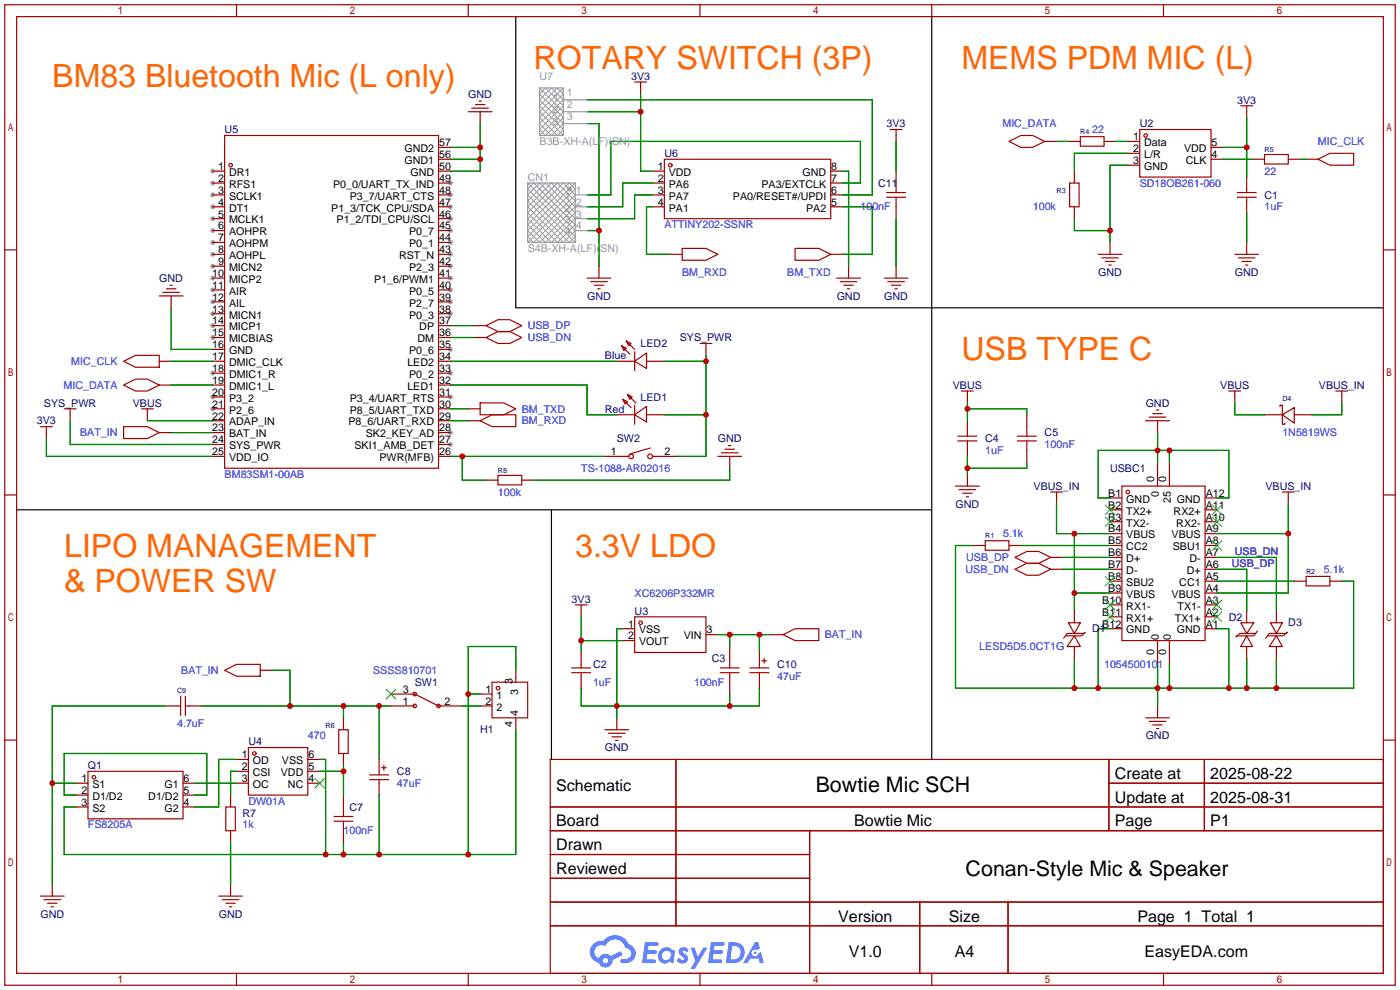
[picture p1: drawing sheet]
<svg xmlns="http://www.w3.org/2000/svg" width="299mm" height="212mm" viewBox="0 0 299 212" stroke-linecap="round" stroke-linejoin="round" font-family="sans-serif">
<g fill="#999">
<circle cx="45.5" cy="36.6" r=".51"/>
<circle cx="45.5" cy="39.1" r=".51"/>
<circle cx="45.5" cy="41.7" r=".51"/>
<circle cx="45.5" cy="44.2" r=".51"/>
<circle cx="45.5" cy="46.7" r=".51"/>
<circle cx="45.5" cy="49.3" r=".51"/>
<circle cx="45.5" cy="51.8" r=".51"/>
<circle cx="45.5" cy="54.4" r=".51"/>
<circle cx="45.5" cy="56.9" r=".51"/>
<circle cx="45.5" cy="59.4" r=".51"/>
<circle cx="45.5" cy="62" r=".51"/>
<circle cx="45.5" cy="64.5" r=".51"/>
<circle cx="45.5" cy="67.1" r=".51"/>
<circle cx="45.5" cy="69.6" r=".51"/>
<circle cx="45.5" cy="72.1" r=".51"/>
<circle cx="45.5" cy="79.8" r=".51"/>
<circle cx="45.5" cy="84.8" r=".51"/>
<circle cx="45.5" cy="87.4" r=".51"/>
<circle cx="96.3" cy="95" r=".51"/>
<circle cx="96.3" cy="92.5" r=".51"/>
<circle cx="96.3" cy="84.8" r=".51"/>
<circle cx="96.3" cy="79.8" r=".51"/>
<circle cx="96.3" cy="74.7" r=".51"/>
<circle cx="96.3" cy="67.1" r=".51"/>
<circle cx="96.3" cy="64.5" r=".51"/>
<circle cx="96.3" cy="62" r=".51"/>
<circle cx="96.3" cy="59.4" r=".51"/>
<circle cx="96.3" cy="56.9" r=".51"/>
<circle cx="96.3" cy="54.4" r=".51"/>
<circle cx="96.3" cy="51.8" r=".51"/>
<circle cx="96.3" cy="49.3" r=".51"/>
<circle cx="96.3" cy="46.7" r=".51"/>
<circle cx="96.3" cy="44.2" r=".51"/>
<circle cx="96.3" cy="41.7" r=".51"/>
<circle cx="96.3" cy="39.1" r=".51"/>
</g>
<g fill="none" stroke="#a10000" stroke-width=".25">
<path d="M1 1h297.2v209.6h-297.2zM3.6 3.6h292.1v204.4h-292.1zM50.5 1v2.6M100.1 1v2.6M149.6 1v2.6M199.1 1v2.6M248.7 1v2.6M1 53.4h2.6M295.7 53.4h2.5M1 105.8h2.6M295.7 105.8h2.5M1 158.2h2.6"/>
<path d="M295.7 158.2h2.5M117.6 162.3h178.1v45.7h-178.1zM117.6 172.5h178.1M117.6 177.5h178.1M144.5 162.3v35.6M173 177.5v30.5M237 162.3v15.2M237 167.4h58.7M257.4 162.3v15.2M117.6 182.6h55.4M117.6 192.8h178.1M117.6 187.7h55.4"/>
<path d="M117.6 197.9h178.1M196.6 192.8v15.2M215.4 192.8v15.2M50.5 208v2.6M100.1 208v2.6M149.6 208v2.6M199.1 208v2.6M248.7 208v2.6"/>
</g>
<g fill="#5487ff">
<path d="M145.3 202.7a1.3 1.3 0 0 1 1.9 .3l-.4 .6a.54 .54 0 0 0-.9-.2l.1 .2a1.34 1.34 0 0 1 .9 1.8 1.47 1.47 0 0 1-2.3-.1l.5-.6 .8 .5a.31 .31 0 0 0 .4-.3 .31 .31 0 0 0-.3-.4 1.12 1.12 0 0 1-.7-1.8z"/>
<path d="M147.6 202.5h.9l.6 2 1.2-2h.9l-2.7 4.6h-.9l1-1.7z"/>
<path d="M137.8 201.4h1.7a1.31 1.31 0 0 1 1.2 .2 .4 .4 0 0 1-.3 .5l-1.8 .1-.1 .9h1.6a.4 .4 0 0 1 .4 .4 .4 .4 0 0 1-.5 .4h-1.6l-.2 1.2h1.4a.46 .46 0 0 1 .5 0 .46 .46 0 0 1 .1 .5l-.4 .2h-2.6z"/>
<path d="M151.9 201.4h1.7a1.32 1.32 0 0 1 1.2 .2 .39 .39 0 0 1-.3 .5l-1.8 .1-.1 .9h1.6a.4 .4 0 0 1 .4 .4 .4 .4 0 0 1-.4 .4h-1.7l-.2 1.2h1.4a.46 .46 0 0 1 .5 0 .46 .46 0 0 1 .1 .5l-.4 .2h-2.6z"/>
<path d="M161.3 201.4h.8l.3 1.3-.6 .4a.75 .75 0 0 0-1.1 .3 .75 .75 0 0 0 .5 1 .75 .75 0 0 0 .9-.7l.5-.2 .6 2.3h-.8l-.3-.9h-1.8l-.5 .9h-1z"/>
<path d="M155.7 201.4l-.6 4.4h1.5a2.27 2.27 0 0 0 2.6-2.2 2.27 2.27 0 0 0-2.7-2.2zM156.5 202.1a1.5 1.5 0 0 1 1.8 1.6 1.5 1.5 0 0 1-1.9 1.4h-.3z"/>
<path d="M141.2 203a1.6 1.6 0 0 0-.3 2.3 1.6 1.6 0 0 0 2.3 .2l.7 .3 .3-2.4-.1-.3-.5-.1a1.58 1.58 0 0 0-2.4 0zM141.8 203.5a.98 .98 0 0 1 1.6 .4 .98 .98 0 0 1-1.1 1.3 .94 .94 0 0 1-.9-.7 .94 .94 0 0 1 .4-1z"/>
<path d="M126.8 201.8a2.37 2.37 0 0 0 1.1 4 1.54 1.54 0 0 0 1.8 1 1.54 1.54 0 0 0 1.2-1.6l2.2-1.1-.5-.8-2 1a1.57 1.57 0 0 0-2.7 .5 1.5 1.5 0 0 1-.7-2.1 1.5 1.5 0 0 1 2.2-.5 2.23 2.23 0 0 1 2.3-1.4 2.23 2.23 0 0 1 2 1.8 1.16 1.16 0 0 1 1.2 1.1 1.16 1.16 0 0 1-1.1 1.2h-.7a.47 .47 0 0 0-.5 .4 .47 .47 0 0 0 .4 .5 2.17 2.17 0 0 0 2.5-.9 2.17 2.17 0 0 0-.3-2.7l-.8-.4a3.2 3.2 0 0 0-5.5-.7l-1.1 .1zM128.8 205.3a.6 .6 0 0 1 1.2 0 .6 .6 0 0 1-1.2 0z"/>
<circle cx="161.4" cy="203.6" r=".28"/>
</g>
<g fill="none" stroke="#a10000" stroke-width=".25">
<path d="M135.6 17.5h2.6M136.9 17.5v2.6M45.5 36.6h2.5M45.5 39.1h2.5M48 29h45.7v71.1h-45.7zM93.7 34h2.6M93.7 31.5h2.6M93.7 36.6h2.6M93.7 39.1h2.6M100.1 23.9h5.1M100.8 23.1h3.6M101.6 22.4h2"/>
<path d="M102.4 21.6h.5M102.6 23.9v2.5M139.4 36.6h2.6M139.4 39.1h2.6M142 34h35.5v12.7h-35.5zM177.5 36.6h2.6M177.5 39.1h2.6M190.2 27.7h2.6M191.5 27.7v2.5M191.5 36.6v4.5M215.6 30.2l2.6-1.2h2.5l2.6 1.2-2.6 1.3h-2.5zM223.3 30.2h2.5"/>
<path d="M228.3 30.2h2.6M228.6 39.1h2v5.1h-2zM229.6 36.6v2.5M230.9 29.2h5.1v2h-5.1zM236 30.2h2.5M241 30.2h2.6M241 32.8h2.6M241 35.3h2.6M243.6 27.7h15.2v10.1h-15.2zM258.8 34h2.6M258.8 31.5h2.6M265.2 22.6h2.5"/>
<path d="M266.4 22.6v2.5M266.4 37.8v3.3M267.7 34h2.6M270.3 33h5v2.1h-5zM275.3 34h2.6M279.1 34h2.6M281.7 34l2.5-1.2h5.1v2.5h-5.1zM45.5 54.4h2.5M45.5 41.7h2.5M45.5 44.2h2.5M45.5 46.7h2.5M45.5 49.3h2.5"/>
<path d="M45.5 51.8h2.5M45.5 56.9h2.5M45.5 59.4h2.5M93.7 54.4h2.6M93.7 41.7h2.6M93.7 44.2h2.6M93.7 46.7h2.6M93.7 49.3h2.6M93.7 51.8h2.6M93.7 56.9h2.6M93.7 59.4h2.6M125.5 59.4h5.1"/>
<path d="M128 56.9v2.5M139.4 41.7h2.6M139.4 44.2h2.6M143.3 54.4h2.5M145.8 53.1h5.1l2.5 1.3-2.5 1.2h-5.1zM169.9 53.1h5.1l2.5 1.3-2.5 1.2h-5.1zM177.5 54.4h2.6M177.5 41.7h2.6M177.5 44.2h2.6M178.8 59.4h5.1M181.4 56.9v2.5M189 59.4h5.1"/>
<path d="M189.5 42.2h4M189.5 41.1h4M191.5 42.2v4.5M191.5 56.9v2.5M229.6 44.2v2.5M234.7 54.4h5.1M235.5 55.1h3.5M236.2 55.9h2.1M237 56.6h.5M237.2 51.8v2.6M263.9 54.4h5.1M264.4 42.2h4.1"/>
<path d="M264.4 41.1h4.1M264.7 55.1h3.5M265.4 55.9h2.1M266.2 56.6h.5M266.4 42.2v3.3M266.4 51.8v2.6M26.4 77.2l2.6-1.3h5v2.6h-5zM34 77.2h2.6M34 63.2h5.1M34.8 62.5h3.6M35.6 61.7h2M36.3 61h.5"/>
<path d="M36.6 63.2v2.6M45.5 69.6h2.5M45.5 72.1h2.5M45.5 77.2h2.5M45.5 62h2.5M45.5 64.5h2.5M45.5 67.1h2.5M45.5 74.7h2.5M45.5 79.8h2.5M93.7 69.6h2.6M93.7 72.1h2.6M93.7 77.2h2.6"/>
<path d="M93.7 62h2.6M93.7 64.5h2.6M93.7 67.1h2.6M93.7 74.7h2.6M93.7 79.8h2.6M101.3 69.6h2.6M101.3 72.1h2.6M103.9 69.6l2.5-1.3h2.6l2.5 1.3-2.5 1.3h-2.6zM103.9 72.1l2.5-1.2h2.6l2.5 1.2-2.5 1.3h-2.6zM126.2 60.2h3.6M127 61h2M127.8 61.7h.5"/>
<path d="M131.8 77.2h3.8M132.8 73.9l1.1 .5-.6 .5zM132.8 73.9l1.8 1.8M133.9 72.9l1 .5-.5 .5zM133.9 72.9l1.7 1.8M135.6 77.2l2.6-1.8v3.3zM135.6 75.2v4M138.2 77.2h3.8M149.6 73.4h2.5M150.9 73.4v2.5M179.6 60.2h3.5M180.3 61h2.1"/>
<path d="M181.1 61.7h.5M189.7 60.2h3.6M190.5 61h2M191.3 61.7h.5M8.6 91.2h2.6M9.9 91.2v2.5M13.7 87.4h2.6M15 87.4v2.5M26.4 82.3l2.6-1.3h2.5l2.5 1.3-2.5 1.3h-2.5zM26.4 91.2h5.1l2.5 1.3-2.5 1.2h-5.1zM30.2 87.4h2.6M31.5 87.4v2.5"/>
<path d="M34 82.3h2.6M34 92.5h2.6M45.5 89.9h2.5M45.5 87.4h2.5M45.5 82.3h2.5M45.5 92.5h2.5M45.5 97.5h2.5M45.5 84.8h2.5M45.5 95h2.5M93.7 89.9h2.6M93.7 87.4h2.6M93.7 82.3h2.6"/>
<path d="M93.7 92.5h2.6M93.7 97.5h2.6M93.7 84.8h2.6M93.7 95h2.6M100.1 89.9h2.5M100.1 87.4h2.5M102.6 89.9l2.6-1.3h5v2.6h-5zM102.6 86.1h5.1l2.5 1.3-2.5 1.2h-5.1zM129.3 97.5h5.1M131.8 88.6h3.8M133.1 85.3l1 .6-.5 .5zM133.1 85.3l1.8 1.8"/>
<path d="M134.1 84.3l1 .5-.5 .5zM134.1 84.3l1.8 1.8M135.6 88.6l2.6-1.7v3.3zM135.6 86.6v4.1M138.2 88.6h3.8M138.9 95.8l-4.3 1.2M139.4 97.5h5.1M153.4 97.5h5.1M154.2 96.8h3.5M154.9 96h2.1M155.7 95.2h.5M156 97.5v2.6"/>
<path d="M204.7 94.2h4.1M204.7 93.2h4.1M205.5 83.6h2.5M206.8 83.6v2.5M206.8 89.9v3.3M206.8 94.2v3.3M217.4 94.2h4.1M217.4 93.2h4.1M219.5 88.6v4.6M219.5 94.2v4.6M244.9 89.9h5M245.6 89.2h3.6"/>
<path d="M246.4 88.4h2M247.1 87.6h.5M247.4 89.9v2.6M247.4 98.8v5.1M249.9 98.8v5.1M262.6 83.6h2.6M263.9 83.6v2.5M270.3 88.6h3.8M273.6 86.9v-.3h.5v4.1h.5v-.3M274.1 88.6l2.5-1.5v3.3zM276.6 88.6h3.8M285.5 83.6h2.5"/>
<path d="M286.8 83.6v2.5M103.9 102.6h2.5M106.4 101.6h5.1v2h-5.1zM111.5 102.6h2.5M204.2 103.9h5.1M205 104.6h3.5M205.7 105.4h2.1M206.5 106.2h.5M206.8 101.3v2.6M208 116.6h2.6M210.6 115.6h5v2h-5zM215.6 116.6h2.6"/>
<path d="M216.9 119.1l2.6-1.2h2.5l2.5 1.2-2.5 1.3h-2.5zM224.5 119.1h2.6M224.5 105.2h2.6M225.8 105.2v2.5M237.2 106.4h2.6M237.2 109h2.6M237.2 111.5h2.6M237.2 114h2.6M237.2 116.6h2.6M237.2 119.1h2.6M239.8 103.9h17.8v33h-17.8zM257.6 106.4h2.5"/>
<path d="M257.6 109h2.5M257.6 111.5h2.5M257.6 114h2.5M257.6 116.6h2.5M257.6 119.1h2.5M274.1 105.2h2.5M275.3 105.2v2.5M122.9 129.3h2.6M124.2 129.3v2.5M124.2 139.4v3.3M133.1 134.4h2.5M133.1 136.9h2.5"/>
<path d="M135.6 131.8h15.3v7.6h-15.3zM150.9 135.6h2.5M156 138.2v4.5M162.3 139.4v3.3M164.8 135.6h2.6M167.4 135.6l2.5-1.2h5.1v2.5h-5.1zM216.9 121.7l2.6-1.3h2.5l2.5 1.3-2.5 1.2h-2.5zM224.5 121.7h2.6M228.3 133.1h2.6l-1.3 2.3zM229.6 135.9l1.3 2.3h-2.8zM229.6 130.6v2.5M229.6 138.2v2.5"/>
<path d="M231.4 135.4h-3.3l-.8 1M231.6 135.4l.3-.3-.8 .8h-3.3M237.2 121.7h2.6M237.2 124.2h2.6M237.2 126.7h2.6M237.2 129.3h2.6M237.2 131.8h2.6M237.2 134.4h2.6M247.4 136.9v5.1M249.9 136.9v5.1M257.6 121.7h2.5M257.6 124.2h2.5"/>
<path d="M257.6 126.7h2.5M257.6 129.3h2.5M257.6 131.8h2.5M257.6 134.4h2.5M265.2 133.1h2.8l-1.6 2.3zM266.4 135.9l1.3 2.3h-2.5zM266.4 130.6v2.5M266.4 138.2v2.5M268.2 135.4h-3.3l-.7 .7 .2-.2M268.7 134.9l-.7 1h-3.3M271.5 133.1h2.6l-1.3 2.3zM272.8 135.9l1.3 2.3h-2.8z"/>
<path d="M272.8 130.6v2.5M272.8 138.2v2.5M274.6 135.4h-3.3l-.8 1M274.8 135.4l.3-.3-.8 .8h-3.3M276.6 124.2h2.5M279.1 123.2h5.1v2h-5.1zM284.2 124.2h2.6M35.3 150.9h3.3M38.6 148.8v4.1M39.6 150.9h3.3M39.6 148.8v4.1M48 143.3l2.5-1.3h5.1v2.5h-5.1z"/>
<path d="M53.1 159.8h12.7v10.1h-12.7zM55.6 143.3h2.6M72.4 156h2v5h-2zM73.4 153.4v2.6M83.6 148.3h5l5.1 2.6h5.1M83.6 150.9h5M102.6 148.3h2.6M102.6 150.9h2.6M105.2 145.8h7.6v7.6h-7.6zM110.2 143.3v2.5M110.2 153.4v2.6M122.2 143.8h4"/>
<path d="M122.2 142.7h4M124.2 143.8v3.3M129.3 156h5.1M130 156.7h3.6M130.8 157.5h2M131.6 158.2h.5M131.8 153.4v2.6M153.9 143.8h4.1M153.9 142.7h4.1M156 143.8v4.5M160.3 143.8h4M160.3 142.7h4"/>
<path d="M162.3 143.8v3.3M162.8 141.2h1M163.3 140.7v1M244.9 153.4h5M245.6 154.2h3.6M246.4 154.9h2M247.1 155.7h.5M247.4 150.9v2.5M16.3 167.4h2.5M16.3 169.9h2.5M16.3 172.5h2.5M18.8 164.8h20.3v10.2h-20.3z"/>
<path d="M39.1 167.4h2.6M39.1 169.9h2.6M39.1 172.5h2.6M48.3 172.5h2v5h-2zM49.3 169.9v2.6M49.3 177.5v2.6M50.5 162.3h2.6M50.5 164.8h2.6M50.5 167.4h2.6M65.8 162.3h2.5M65.8 164.8h2.5M65.8 167.4h2.5"/>
<path d="M71.4 174.5h4M71.4 175.5h4M73.4 161v2.6M73.4 169.9v4.6M73.4 175.5v4.6M79 165.6h4.1M79 166.6h4.1M81 162.3v3.3M81 166.6v3.3M81.5 164.1h1M82 163.6v1M8.6 191.5h5.1"/>
<path d="M9.4 192.3h3.6M10.2 193h2M10.9 193.8h.5M11.2 189v2.5M46.7 191.5h5.1M47.5 192.3h3.6M48.3 193h2M49 193.8h.5M49.3 189v2.5"/>
<circle cx="49.3" cy="35.3" r=".38"/>
<circle cx="143.3" cy="35.3" r=".38"/>
<circle cx="244.9" cy="29" r=".38"/>
<circle cx="134.9" cy="97.5" r=".51"/>
<circle cx="138.9" cy="97.5" r=".51"/>
<circle cx="241" cy="105.2" r=".38"/>
<circle cx="136.9" cy="133.1" r=".38"/>
<circle cx="88.6" cy="148.3" r=".38"/>
<circle cx="88.6" cy="150.9" r=".38"/>
<circle cx="93.7" cy="150.9" r=".38"/>
<circle cx="106.4" cy="147.1" r=".38"/>
<circle cx="20.1" cy="166.1" r=".38"/>
<circle cx="54.4" cy="161" r=".38"/>
</g>
<g fill="none" stroke="#3c3" stroke-width=".25">
<path d="M236.2 107.9l2.1 2.1M236.2 110.5l2.1 2M238.3 107.9l-2.1 2.1M238.3 110.5l-2.1 2M259.1 115.6l2 2M259.1 110.5l2 2M259.1 107.9l2 2.1M261.1 115.6l-2 2M261.1 110.5l-2 2M261.1 107.9l-2 2.1M236.2 123.2l2.1 2M236.2 128.3l2.1 2"/>
<path d="M236.2 130.8l2.1 2M238.3 123.2l-2.1 2M238.3 128.3l-2.1 2M238.3 130.8l-2.1 2M259.1 130.8l2 2M259.1 128.3l2 2M261.1 130.8l-2 2M261.1 128.3l-2 2M82.5 147.3l2.1 2.1M84.6 147.3l-2.1 2.1M67.3 166.4l2 2M69.3 166.4l-2 2"/>
</g>
<g fill="none" stroke="#008700" stroke-width=".25">
<path d="M96.3 34h6.3M96.3 31.5h6.3M102.6 26.4v10.2h-6.3M125.5 26.4h2.5v30.5M125.5 21.3h60.9v20.4h-6.3M125.5 23.9h11.4M136.9 20.1v16.5h2.5M139.4 39.1h-6.3v5.1h-7.6M180.1 36.6h1.3v20.3M180.1 39.1h3.8v-8.9h-53.3v11.5h-5.1M191.5 30.2v6.4M225.8 30.2h2.5"/>
<path d="M238.5 30.2h2.5M241 32.8h-11.4v3.8M241 35.3h-3.8v16.5M261.4 34h6.3M261.4 31.5h5M266.4 25.1v12.7M277.9 34h1.2M125.5 49.3h2.5M139.4 44.2h-1.2v10.2h5.1M139.4 41.7h-3.8v5h-10.1M180.1 44.2h6.3v10.2h-6.3M191.5 46.7v10.2"/>
<path d="M229.6 46.7v2.6h7.6M266.4 45.5v6.3M36.6 65.8v8.9h8.9M36.6 77.2h8.9M96.3 69.6h5M96.3 72.1h5M96.3 77.2h35.5M142 77.2h8.9M150.9 75.9v21.6h-6.4M9.9 93.7v3.8h35.6M15 89.9v5.1h30.5M31.5 89.9h14"/>
<path d="M36.6 82.3h8.9M36.6 92.5h8.9M96.3 82.3h29.2v6.3h6.3M96.3 89.9h3.8M96.3 97.5h33M96.3 87.4h3.8M98.8 97.5v5.1h5.1M142 88.6h8.9M206.8 86.1v3.8M206.8 97.5v3.8M206.8 87.4h12.7v1.2M219.5 98.8v1.3h-12.7"/>
<path d="M247.4 92.5v6.3M249.9 96.3v2.5M263.9 86.1v2.5h6.4M286.8 86.1v2.5h-6.4M156 100.1v2.5h-42M208 116.6h-3.8v30.5h85.1v-22.9h-2.5M218.2 116.6h19M225.8 107.7v6.3h11.4M227.1 119.1h10.1M229.6 114v16.6M237.2 106.4h-2.5v-10.1h27.9v10.1h-2.5M260.1 119.1h12.7v11.5"/>
<path d="M260.1 114h15.2M275.3 107.7v19h-15.2M124.2 136.9h8.9M124.2 131.8v7.6M133.1 134.4h-1.3v19M153.4 135.6h11.4M156 135.6v2.6M162.3 135.6v3.8M227.1 121.7h10.1M229.6 126.7h7.6M237.2 134.4h-2.5v12.7M260.1 134.4h2.5v12.7"/>
<path d="M260.1 121.7h6.3v8.9M260.1 124.2h16.5M35.3 150.9h-24.1v38.1M42.9 150.9h40.7M58.2 143.3h3.8v7.6M73.4 150.9v2.5M81 150.9v11.4M98.8 150.9h3.8M100.1 148.3h2.5M110.2 143.3v-5.1h-10.1v44.4M110.2 156v26.6h-96.5v-10.1h2.6M124.2 147.1v3.8h38.1v-3.8"/>
<path d="M156 148.3v2.6M229.6 140.7v6.4M247.4 142v8.9M249.9 142v5.1M266.4 140.7v6.4M272.8 140.7v6.4M11.2 167.4h5.1M16.3 169.9h-2.6v-8.9h30.5v8.9h-2.5M41.7 167.4h8.8M50.5 162.3h-3.8v10.2h-5M50.5 164.8h-1.2v5.1M68.3 162.3h1.3v20.3"/>
<path d="M68.3 164.8h5.1M73.4 163.6v6.3M81 169.9v12.7M49.3 180.1v8.9M73.4 180.1v2.5"/>
</g>
<path d="M110.2 3.6v62.2h185.5M199.1 3.6v158.7M3.6 109h114.3M199.1 109h-81.2v53.3" fill="none" stroke="#000" stroke-width=".25"/>
<g fill="none" stroke="#999" stroke-width=".25">
<path d="M115.3 18.8h5.1v10.2h-5.1zM112.8 39.1h10.1v12.7h-10.1zM120.4 21.3h5.1M120.4 23.9h5.1M120.4 26.4h5.1M122.9 41.7h2.6M122.9 44.2h2.6M122.9 46.7h2.6M122.9 49.3h2.6"/>
<circle cx="121.7" cy="40.4" r=".38"/>
</g>
<path d="M115.3 18.8l5.1 5.1-5.1 5.1M119.1 18.8l-3.8 3.8 5.1 5.1-1.3 1.3-3.8-3.9 5.1-5zM120.4 18.8l-5.1 5.1 5.1 5.1M112.8 39.1l10.1 10.2-2.5 2.5-7.6-7.6 5.1-5.1 5 5.1-7.6 7.6-2.5-2.5 10.1-10.2M114 39.1l8.9 8.9-3.8 3.8-6.3-6.3 6.3-6.4 3.8 3.8-8.9 8.9-1.2-1.3 10.1-10.1-1.2-1.3-8.9 8.9 3.8 3.8 6.3-6.3-6.3-6.4-3.8 3.8 8.9 8.9 1.2-1.3-10.1-10.1zM115.3 20.1l5.1 5-3.8 3.9-1.3-1.3 5.1-5.1-3.8-3.8zM115.3 21.3l5.1 5.1-2.5 2.6-2.6-2.6 5.1-5.1-2.5-2.5zM112.8 51.8l10.1-10.1-2.5-2.6-7.6 7.6 5.1 5.1 5-5.1-7.6-7.6-2.5 2.6 10.1 10.1M121.8 40l.2 .2M122 40.6l-.2 .1" fill="none" stroke="#999" stroke-width=".21"/>
<g fill="#c00">
<circle cx="247.4" cy="96.3" r=".63"/>
<circle cx="249.9" cy="96.3" r=".63"/>
<circle cx="247.4" cy="147.1" r=".63"/>
<circle cx="249.9" cy="147.1" r=".63"/>
<circle cx="262.6" cy="147.1" r=".63"/>
<circle cx="266.4" cy="147.1" r=".63"/>
<circle cx="272.8" cy="147.1" r=".63"/>
<circle cx="234.7" cy="147.1" r=".63"/>
<circle cx="229.6" cy="147.1" r=".63"/>
<circle cx="275.3" cy="114" r=".63"/>
<circle cx="229.6" cy="114" r=".63"/>
<circle cx="229.6" cy="126.7" r=".63"/>
<circle cx="102.6" cy="34" r=".63"/>
<circle cx="102.6" cy="31.5" r=".63"/>
<circle cx="237.2" cy="49.3" r=".63"/>
<circle cx="124.2" cy="136.9" r=".63"/>
<circle cx="131.8" cy="150.9" r=".63"/>
<circle cx="156" cy="150.9" r=".63"/>
<circle cx="156" cy="135.6" r=".63"/>
<circle cx="162.3" cy="135.6" r=".63"/>
<circle cx="266.4" cy="31.5" r=".63"/>
<circle cx="150.9" cy="77.2" r=".63"/>
<circle cx="150.9" cy="88.6" r=".63"/>
<circle cx="206.8" cy="87.4" r=".63"/>
<circle cx="206.8" cy="100.1" r=".63"/>
<circle cx="100.1" cy="148.3" r=".63"/>
<circle cx="100.1" cy="182.6" r=".63"/>
<circle cx="81" cy="182.6" r=".63"/>
<circle cx="73.4" cy="182.6" r=".63"/>
<circle cx="69.6" cy="182.6" r=".63"/>
<circle cx="81" cy="150.9" r=".63"/>
<circle cx="73.4" cy="150.9" r=".63"/>
<circle cx="62" cy="150.9" r=".63"/>
<circle cx="73.4" cy="164.8" r=".63"/>
<circle cx="11.2" cy="167.4" r=".63"/>
<circle cx="98.8" cy="97.5" r=".63"/>
<circle cx="128" cy="49.3" r=".63"/>
<circle cx="136.9" cy="23.9" r=".63"/>
</g>
<g font-size="6.9" fill="#f60">
<text x="114" y="14.8">ROTARY SWITCH (3P)</text>
<text x="205.5" y="14.8">MEMS PDM MIC (L)</text>
<text x="11.2" y="18.6">BM83 Bluetooth Mic (L only)</text>
<text x="205.5" y="77">USB TYPE C</text>
<text x="13.7" y="119">LIPO MANAGEMENT</text>
<text x="122.9" y="119">3.3V LDO</text>
<text x="13.7" y="126.6">&amp; POWER SW</text>
</g>
<g font-size="4.6">
<text x="174.3" y="169.3">Bowtie Mic SCH</text>
<text x="206.4" y="187.1">Conan-Style Mic &amp; Speaker</text>
</g>
<g font-size="3.4">
<text x="238.3" y="166.5">Create at</text>
<text x="258.7" y="166.5">2025-08-22</text>
<text x="118.9" y="169">Schematic</text>
<text x="238.3" y="171.6">Update at</text>
<text x="258.7" y="171.6">2025-08-31</text>
<text x="118.9" y="176.6">Board</text>
<text x="182.6" y="176.6">Bowtie Mic</text>
<text x="238.3" y="176.6">Page</text>
<text x="258.7" y="176.6">P1</text>
<text x="118.9" y="181.7">Drawn</text>
<text x="118.9" y="186.8">Reviewed</text>
<text x="179.1" y="197">Version</text>
<text x="202.8" y="197">Size</text>
<text x="243.1" y="197">Page 1 Total 1</text>
<text x="181.4" y="204.6">V1.0</text>
<text x="204" y="204.6">A4</text>
<text x="244.6" y="204.6">EasyEDA.com</text>
</g>
<g font-size="2.3" fill="#999">
<text x="115.3" y="17">U7</text>
<text x="118.1" y="21.6">1</text>
<text x="121.2" y="20.6">1</text>
<text x="121.2" y="23.1">2</text>
<text x="118.1" y="24.2">2</text>
<text x="118.1" y="26.7">3</text>
<text x="121.2" y="25.7">3</text>
<text x="115.3" y="31">B3B-XH-A(LF)(SN)</text>
<text x="112.8" y="38.6">CN1</text>
<text x="123.1" y="41.4">1</text>
<text x="120.7" y="42.7">1</text>
<text x="120.7" y="45.2">2</text>
<text x="120.7" y="47.8">3</text>
<text x="123.1" y="43.9">2</text>
<text x="123.1" y="46.5">3</text>
<text x="112.8" y="53.9">S4B-XH-A(LF)(SN)</text>
<text x="120.7" y="50.3">4</text>
<text x="123.1" y="49">4</text>
</g>
<g font-size="2.3" fill="#000080">
<text x="134.9" y="17">3V3</text>
<text x="100.1" y="20.9">GND</text>
<text x="264.4" y="22.1">3V3</text>
<text x="48" y="28.5">U5</text>
<text x="189.5" y="27.2">3V3</text>
<text x="243.6" y="27.2">U2</text>
<text x="142" y="33.6">U6</text>
<text x="187.7" y="39.9">C11</text>
<text x="270.3" y="42.4">C1</text>
<text x="234.7" y="59">GND</text>
<text x="263.9" y="59">GND</text>
<text x="34" y="60.2">GND</text>
<text x="125.5" y="64">GND</text>
<text x="178.8" y="64">GND</text>
<text x="189" y="64">GND</text>
<text x="129.3" y="76.7">Blue</text>
<text x="136.9" y="74.2">LED2</text>
<text x="145.3" y="72.9">SYS_PWR</text>
<text x="203.6" y="83.1">VBUS</text>
<text x="260.8" y="83.1">VBUS</text>
<text x="281.9" y="83.1">VBUS_IN</text>
<text x="9.4" y="86.9">SYS_PWR</text>
<text x="28.4" y="86.9">VBUS</text>
<text x="129.3" y="88.2">Red</text>
<text x="136.9" y="85.6">LED1</text>
<text x="244.9" y="86.9">GND</text>
<text x="7.9" y="90.7">3V3</text>
<text x="131.8" y="94.5">SW2</text>
<text x="153.4" y="94.5">GND</text>
<text x="210.6" y="94.5">C4</text>
<text x="223.3" y="93.2">C5</text>
<text x="237.2" y="100.9">USBC1</text>
<text x="220.9" y="104.7">VBUS_IN</text>
<text x="270.4" y="104.7">VBUS_IN</text>
<text x="204.2" y="108.5">GND</text>
<text x="122.2" y="128.8">3V3</text>
<text x="135.6" y="131.3">U3</text>
<text x="233.4" y="135.2">D1</text>
<text x="262.6" y="132.6">D2</text>
<text x="275.3" y="133.9">D3</text>
<text x="126.7" y="142.8">C2</text>
<text x="152.1" y="141.5">C3</text>
<text x="166.1" y="142.8">C10</text>
<text x="88.6" y="146.6">SW1</text>
<text x="53.1" y="159.3">U4</text>
<text x="102.6" y="156.7">H1</text>
<text x="129.3" y="160.6">GND</text>
<text x="244.9" y="158">GND</text>
<text x="18.8" y="164.4">Q1</text>
<text x="84.8" y="165.6">C8</text>
<text x="74.7" y="173.3">C7</text>
<text x="51.8" y="174.5">R7</text>
<text x="8.6" y="196.1">GND</text>
<text x="46.7" y="196.1">GND</text>
</g>
<g font-size="2.3" fill="#00f">
<text x="214.2" y="27.2">MIC_DATA</text>
<text x="233.4" y="28.5">22</text>
<text x="281.7" y="31">MIC_CLK</text>
<text x="243.6" y="39.9">SD18OB261-060</text>
<text x="270.3" y="37.4">22</text>
<text x="183.9" y="45">100nF</text>
<text x="220.7" y="45">100k</text>
<text x="270.3" y="45">1uF</text>
<text x="142" y="48.8">ATTINY202-SSNR</text>
<text x="145.8" y="59">BM_RXD</text>
<text x="168.3" y="59">BM_TXD</text>
<text x="112.8" y="70.4">USB_DP</text>
<text x="112.8" y="72.9">USB_DN</text>
<text x="13.6" y="83.1">MIC_DATA</text>
<text x="15.2" y="78">MIC_CLK</text>
<text x="111.5" y="88.2">BM_TXD</text>
<text x="17.1" y="93.2">BAT_IN</text>
<text x="111.5" y="90.7">BM_RXD</text>
<text x="223.3" y="95.8">100nF</text>
<text x="274.1" y="93.2">1N5819WS</text>
<text x="124.2" y="100.9">TS-1088-AR02016</text>
<text x="210.6" y="97.1">1uF</text>
<text x="48" y="102.1">BM83SM1-00AB</text>
<text x="106.4" y="105.9">100k</text>
<text x="206.5" y="119.9">USB_DP</text>
<text x="214.4" y="114.8">5.1k</text>
<text x="263.9" y="118.6">USB_DN</text>
<text x="206.4" y="122.5">USB_DN</text>
<text x="263.3" y="121.2">USB_DP</text>
<text x="283" y="122.5">5.1k</text>
<text x="135.6" y="127.5">XC6206P332MR</text>
<text x="176.3" y="136.4">BAT_IN</text>
<text x="209.3" y="139">LESD5D5.0CT1G</text>
<text x="236" y="142.8">1054500101</text>
<text x="38.7" y="144">BAT_IN</text>
<text x="79.8" y="144">SSSS810701</text>
<text x="126.7" y="146.6">1uF</text>
<text x="148.3" y="146.6">100nF</text>
<text x="166.1" y="145.3">47uF</text>
<text x="37.8" y="155.5">4.7uF</text>
<text x="65.8" y="158">470</text>
<text x="53.1" y="172">DW01A</text>
<text x="84.8" y="168.2">47uF</text>
<text x="18.8" y="177.1">FS8205A</text>
<text x="51.8" y="177.1">1k</text>
<text x="73.4" y="178.3">100nF</text>
</g>
<g font-size="2.3">
<text x="242.2" y="30">1</text>
<text x="86.4" y="35.1">GND1</text>
<text x="86.4" y="32.5">GND2</text>
<text x="93.9" y="33.8">56</text>
<text x="93.9" y="31.2">57</text>
<text x="242.2" y="32.5">2</text>
<text x="242.2" y="35.1">3</text>
<text x="244.5" y="31.2">Data</text>
<text x="244.5" y="33.8">L/R</text>
<text x="253.1" y="32.5">VDD</text>
<text x="253.4" y="35.1">CLK</text>
<text x="259" y="33.8">4</text>
<text x="259" y="31.2">5</text>
<text x="46.6" y="36.3">1</text>
<text x="46.6" y="38.9">2</text>
<text x="46.6" y="41.4">3</text>
<text x="48.9" y="37.6">DR1</text>
<text x="48.9" y="40.1">RFS1</text>
<text x="71.2" y="40.1">P0_0/UART_TX_IND</text>
<text x="87.7" y="37.6">GND</text>
<text x="93.9" y="41.4">48</text>
<text x="93.9" y="38.9">49</text>
<text x="93.9" y="36.3">50</text>
<text x="140.6" y="36.3">1</text>
<text x="140.6" y="38.9">2</text>
<text x="140.6" y="41.4">3</text>
<text x="142.9" y="37.6">VDD</text>
<text x="142.9" y="40.1">PA6</text>
<text x="162.8" y="40.1">PA3/EXTCLK</text>
<text x="171.5" y="37.6">GND</text>
<text x="177.7" y="41.4">6</text>
<text x="177.7" y="38.9">7</text>
<text x="177.7" y="36.3">8</text>
<text x="244.5" y="36.3">GND</text>
<text x="46.6" y="43.9">4</text>
<text x="46.6" y="46.5">5</text>
<text x="48.9" y="42.7">SCLK1</text>
<text x="48.9" y="45.2">DT1</text>
<text x="48.9" y="47.8">MCLK1</text>
<text x="70.8" y="45.2">P1_3/TCK_CPU/SDA</text>
<text x="71.9" y="47.8">P1_2/TDI_CPU/SCL</text>
<text x="74.7" y="42.7">P3_7/UART_CTS</text>
<text x="93.9" y="46.5">46</text>
<text x="93.9" y="43.9">47</text>
<text x="140.6" y="43.9">4</text>
<text x="142.9" y="42.7">PA7</text>
<text x="142.9" y="45.2">PA1</text>
<text x="156.6" y="42.7">PA0/RESET#/UPDI</text>
<text x="172.3" y="45.2">PA2</text>
<text x="177.7" y="43.9">5</text>
<text x="46.6" y="49">6</text>
<text x="46.6" y="51.6">7</text>
<text x="48.9" y="50.3">AOHPR</text>
<text x="48.9" y="52.8">AOHPM</text>
<text x="87.4" y="52.8">P0_1</text>
<text x="87.4" y="50.3">P0_7</text>
<text x="93.9" y="51.6">44</text>
<text x="93.9" y="49">45</text>
<text x="45.3" y="59.2">10</text>
<text x="46.6" y="54.1">8</text>
<text x="46.6" y="56.6">9</text>
<text x="48.9" y="55.4">AOHPL</text>
<text x="48.9" y="57.9">MICN2</text>
<text x="85.3" y="55.4">RST_N</text>
<text x="87.4" y="57.9">P2_3</text>
<text x="93.9" y="59.2">41</text>
<text x="93.9" y="56.6">42</text>
<text x="93.9" y="54.1">43</text>
<text x="45.3" y="61.7">11</text>
<text x="45.3" y="64.3">12</text>
<text x="48.9" y="60.5">MICP2</text>
<text x="48.9" y="63">AIR</text>
<text x="48.9" y="65.5">AIL</text>
<text x="79.9" y="60.5">P1_6/PWM1</text>
<text x="87.4" y="65.5">P2_7</text>
<text x="87.4" y="63">P0_5</text>
<text x="93.9" y="64.3">39</text>
<text x="93.9" y="61.7">40</text>
<text x="45.3" y="66.8">13</text>
<text x="45.3" y="69.3">14</text>
<text x="45.3" y="71.9">15</text>
<text x="48.9" y="68.1">MICN1</text>
<text x="48.9" y="70.6">MICP1</text>
<text x="87.4" y="68.1">P0_3</text>
<text x="89.6" y="70.6">DP</text>
<text x="93.9" y="71.9">36</text>
<text x="93.9" y="69.3">37</text>
<text x="93.9" y="66.8">38</text>
<text x="45.3" y="74.4">16</text>
<text x="45.3" y="77">17</text>
<text x="48.9" y="73.2">MICBIAS</text>
<text x="48.9" y="75.7">GND</text>
<text x="87.4" y="75.7">P0_6</text>
<text x="89.2" y="73.2">DM</text>
<text x="93.9" y="77">34</text>
<text x="93.9" y="74.4">35</text>
<text x="45.3" y="79.5">18</text>
<text x="45.3" y="82">19</text>
<text x="48.9" y="78.2">DMIC_CLK</text>
<text x="48.9" y="80.8">DMIC1_R</text>
<text x="48.9" y="83.3">DMIC1_L</text>
<text x="87.1" y="83.3">LED1</text>
<text x="87.1" y="78.2">LED2</text>
<text x="87.4" y="80.8">P0_2</text>
<text x="93.9" y="82">32</text>
<text x="93.9" y="79.5">33</text>
<text x="45.3" y="84.6">20</text>
<text x="45.3" y="87.1">21</text>
<text x="45.3" y="89.7">22</text>
<text x="48.9" y="85.9">P3_2</text>
<text x="48.9" y="88.4">P2_6</text>
<text x="74.7" y="88.4">P8_5/UART_TXD</text>
<text x="74.7" y="85.9">P3_4/UART_RTS</text>
<text x="93.9" y="89.7">29</text>
<text x="93.9" y="87.1">30</text>
<text x="93.9" y="84.6">31</text>
<text x="45.3" y="92.2">23</text>
<text x="45.3" y="94.7">24</text>
<text x="48.9" y="90.9">ADAP_IN</text>
<text x="48.9" y="93.5">BAT_IN</text>
<text x="74.5" y="90.9">P8_6/UART_RXD</text>
<text x="78.2" y="93.5">SK2_KEY_AD</text>
<text x="93.9" y="94.7">27</text>
<text x="93.9" y="92.2">28</text>
<text x="45.3" y="97.3">25</text>
<text x="48.9" y="96">SYS_PWR</text>
<text x="48.9" y="98.6">VDD_IO</text>
<text x="75.8" y="96">SKI1_AMB_DET</text>
<text x="81.1" y="98.6">PWR(MFB)</text>
<text x="93.9" y="97.3">26</text>
<text x="130.6" y="97.3">1</text>
<text x="142" y="97.3">2</text>
<text x="236.9" y="106.2">B1</text>
<text x="240.7" y="107.4">GND</text>
<text x="246.7" y="103.1" transform="rotate(-90 246.7 103.1)">0</text>
<text x="247.7" y="106.2" transform="rotate(-90 247.7 106.2)">0</text>
<text x="249.2" y="103.1" transform="rotate(-90 249.2 103.1)">0</text>
<text x="250.2" y="107.4" transform="rotate(-90 250.2 107.4)">25</text>
<text x="251.5" y="107.4">GND</text>
<text x="257.7" y="106.2">A12</text>
<text x="236.9" y="108.7">B2</text>
<text x="236.9" y="111.3">B3</text>
<text x="236.9" y="113.8">B4</text>
<text x="240.7" y="110">TX2+</text>
<text x="240.7" y="112.5">TX2-</text>
<text x="250.8" y="110">RX2+</text>
<text x="251.4" y="112.5">RX2-</text>
<text x="257.7" y="113.8">A9</text>
<text x="257.7" y="111.3">A10</text>
<text x="257.7" y="108.7">A11</text>
<text x="236.9" y="116.3">B5</text>
<text x="236.9" y="118.9">B6</text>
<text x="240.7" y="115.1">VBUS</text>
<text x="240.7" y="117.6">CC2</text>
<text x="250.4" y="115.1">VBUS</text>
<text x="250.6" y="117.6">SBU1</text>
<text x="257.7" y="118.9">A7</text>
<text x="257.7" y="116.3">A8</text>
<text x="236.9" y="121.4">B7</text>
<text x="236.9" y="124">B8</text>
<text x="240.7" y="120.1">D+</text>
<text x="240.7" y="122.7">D-</text>
<text x="240.7" y="125.2">SBU2</text>
<text x="252" y="125.2">CC1</text>
<text x="253.6" y="122.7">D+</text>
<text x="254.2" y="120.1">D-</text>
<text x="257.7" y="124">A5</text>
<text x="257.7" y="121.4">A6</text>
<text x="235.6" y="129">B10</text>
<text x="235.6" y="131.6">B11</text>
<text x="236.9" y="126.5">B9</text>
<text x="240.7" y="127.8">VBUS</text>
<text x="240.7" y="130.3">RX1-</text>
<text x="250.4" y="127.8">VBUS</text>
<text x="251.7" y="130.3">TX1-</text>
<text x="257.7" y="131.6">A2</text>
<text x="257.7" y="129">A3</text>
<text x="257.7" y="126.5">A4</text>
<text x="134.2" y="134.1">1</text>
<text x="134.2" y="136.7">2</text>
<text x="136.6" y="135.4">VSS</text>
<text x="136.6" y="137.9">VOUT</text>
<text x="146.1" y="136.7">VIN</text>
<text x="151" y="135.4">3</text>
<text x="235.6" y="134.1">B12</text>
<text x="240.7" y="132.8">RX1+</text>
<text x="240.7" y="135.4">GND</text>
<text x="247.7" y="136.9" transform="rotate(-90 247.7 136.9)">0</text>
<text x="250.2" y="136.9" transform="rotate(-90 250.2 136.9)">0</text>
<text x="251.1" y="132.8">TX1+</text>
<text x="251.5" y="135.4">GND</text>
<text x="257.7" y="134.1">A1</text>
<text x="246.7" y="139.9" transform="rotate(-90 246.7 139.9)">0</text>
<text x="249.2" y="139.9" transform="rotate(-90 249.2 139.9)">0</text>
<text x="86.1" y="148.1">3</text>
<text x="103.8" y="148.1">1</text>
<text x="106.1" y="149.4">1</text>
<text x="109.5" y="146.2" transform="rotate(-90 109.5 146.2)">3</text>
<text x="110.8" y="148.5" transform="rotate(-90 110.8 148.5)">3</text>
<text x="86.1" y="150.6">1</text>
<text x="95" y="150.6">2</text>
<text x="103.8" y="150.6">2</text>
<text x="106.1" y="151.9">2</text>
<text x="109.5" y="155.3" transform="rotate(-90 109.5 155.3)">4</text>
<text x="110.8" y="153" transform="rotate(-90 110.8 153)">4</text>
<text x="17.4" y="167.1">1</text>
<text x="39.2" y="167.1">6</text>
<text x="51.7" y="162.1">1</text>
<text x="51.7" y="164.6">2</text>
<text x="51.7" y="167.1">3</text>
<text x="54" y="163.3">OD</text>
<text x="54" y="165.9">CSI</text>
<text x="60" y="165.9">VDD</text>
<text x="60.3" y="163.3">VSS</text>
<text x="65.9" y="167.1">4</text>
<text x="65.9" y="164.6">5</text>
<text x="65.9" y="162.1">6</text>
<text x="17.4" y="169.7">2</text>
<text x="17.4" y="172.2">3</text>
<text x="19.7" y="168.4">S1</text>
<text x="19.7" y="170.9">D1/D2</text>
<text x="19.7" y="173.5">S2</text>
<text x="31.7" y="170.9">D1/D2</text>
<text x="35.1" y="173.5">G2</text>
<text x="35.1" y="168.4">G1</text>
<text x="39.2" y="172.2">4</text>
<text x="39.2" y="169.7">5</text>
<text x="54" y="168.4">OC</text>
<text x="61.5" y="168.4">NC</text>
</g>
<g font-size="1.5" fill="#000080">
<text x="230.9" y="28.6">R4</text>
<text x="270.3" y="32.4">R5</text>
<text x="225.8" y="41.3">R3</text>
<text x="274.1" y="85.8">D4</text>
<text x="106.4" y="101">R8</text>
<text x="210.6" y="115">R1</text>
<text x="279.1" y="122.6">R2</text>
<text x="37.8" y="148">C9</text>
<text x="69.6" y="155.6">R6</text>
</g>
</svg>
